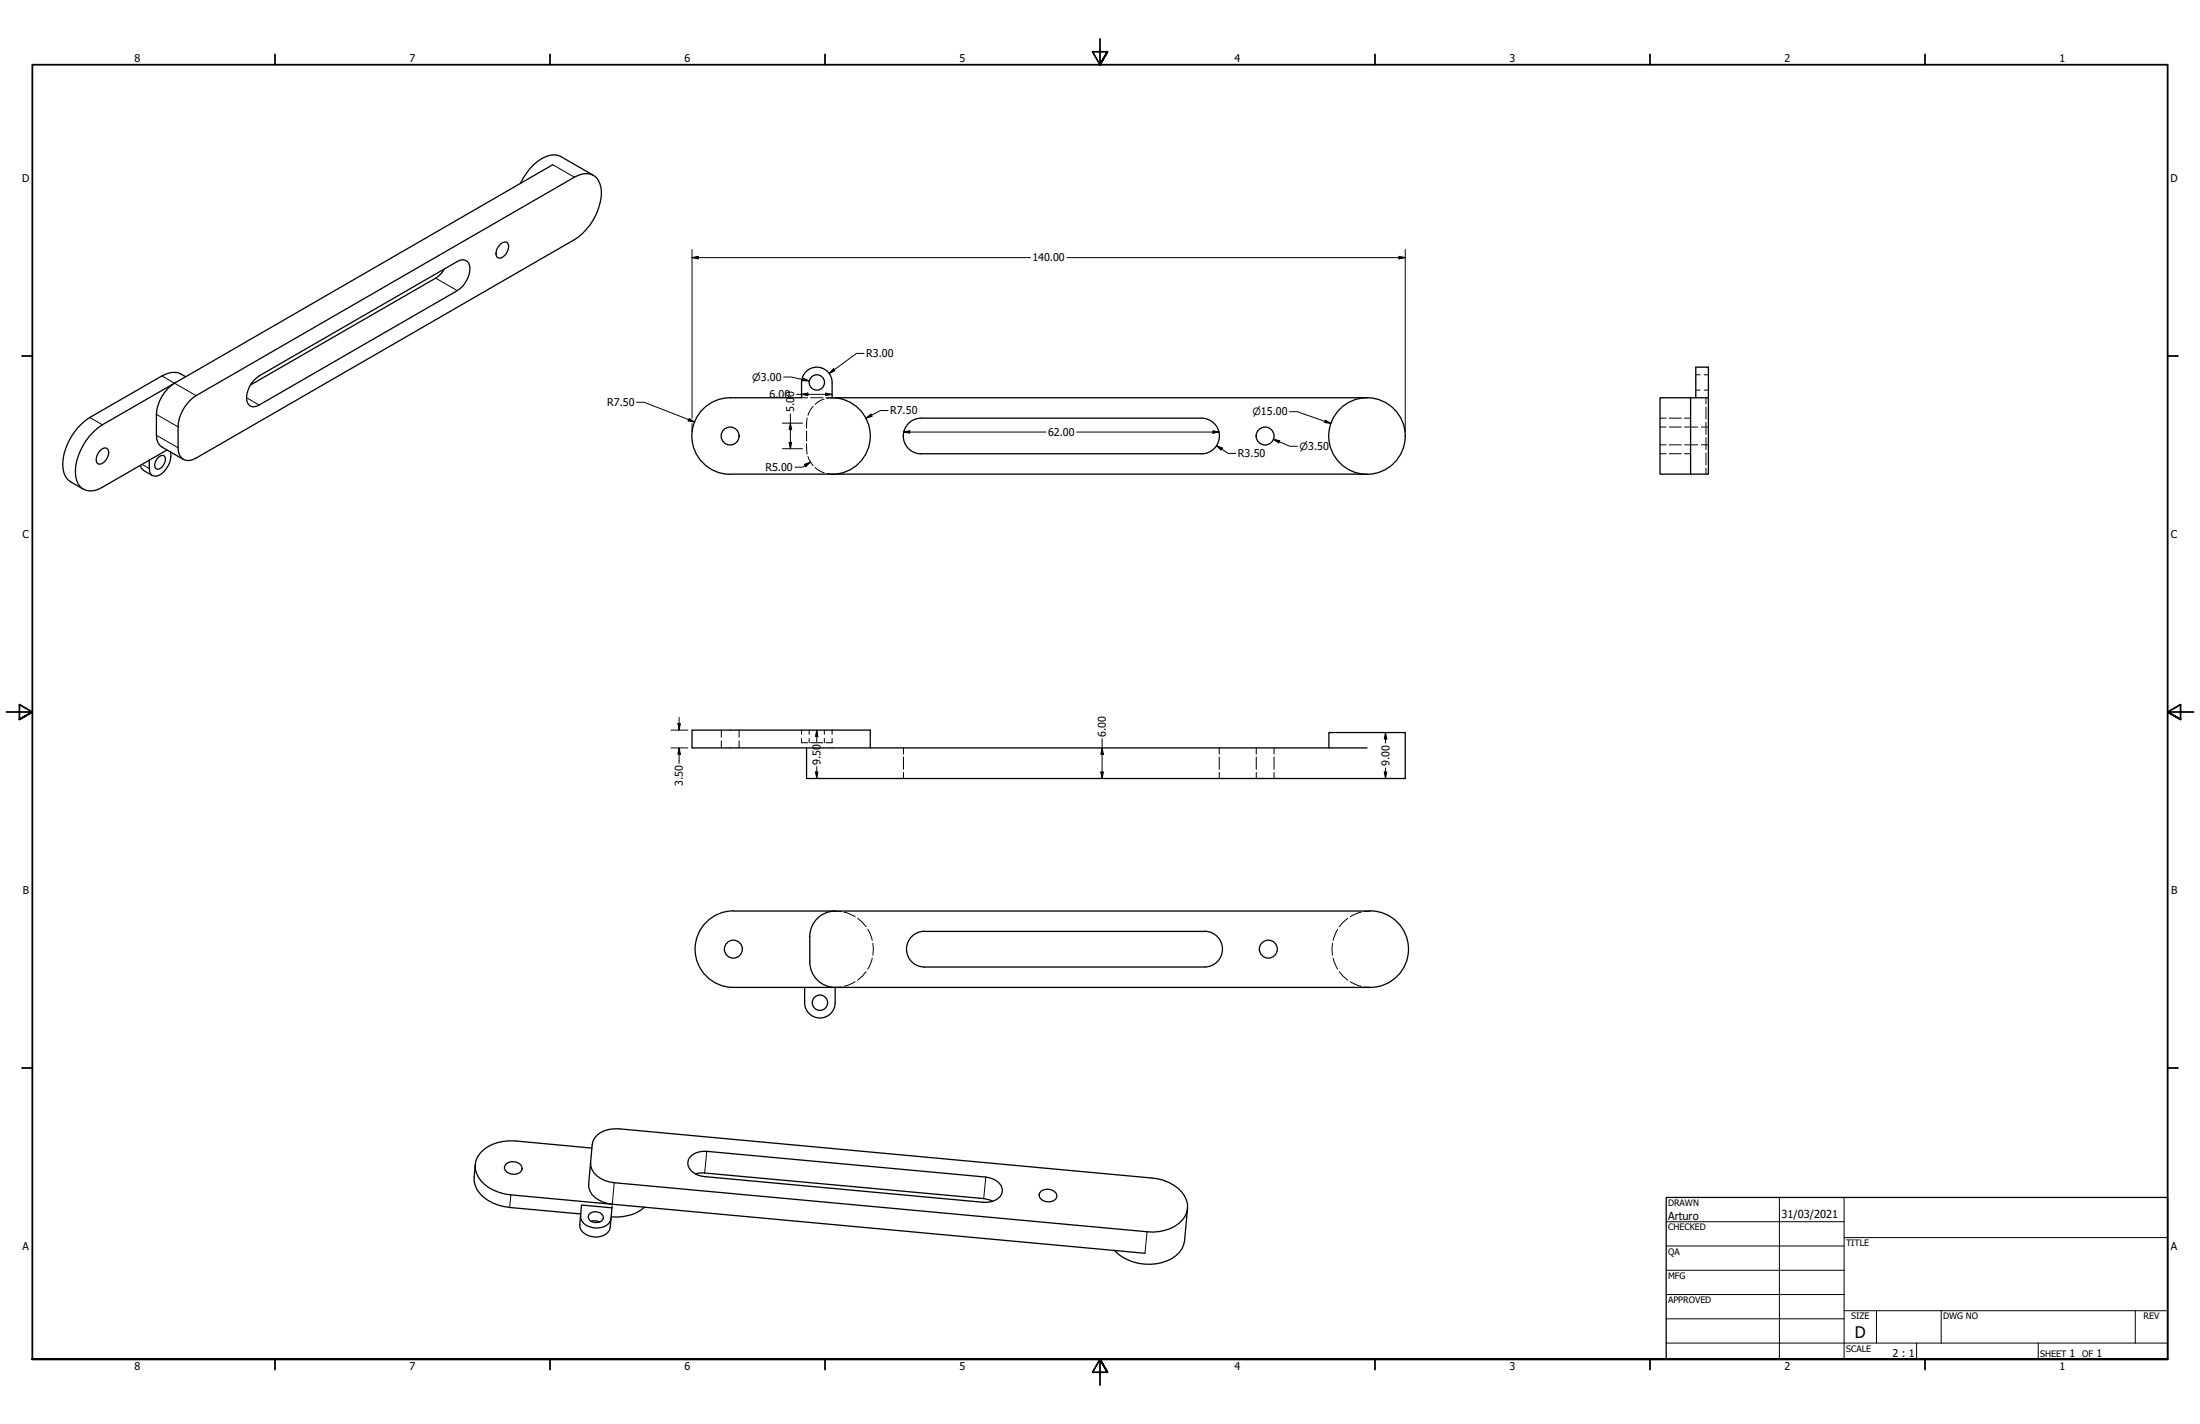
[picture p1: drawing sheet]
<svg xmlns="http://www.w3.org/2000/svg" width="864mm" height="559mm" viewBox="0 0 864 559" stroke-linecap="round" stroke-linejoin="round" font-family="sans-serif">
<!-- layer: Oculto (ANSI) -->
<g fill="none" stroke="#000" stroke-width=".39">
<path d="M314.6 156.1h2.5M318.2 156.1h4.8M319.2 159.4l-.9 1.1-1.1 2.5M323.5 156.6l-2.4 1.1-1.1 1M324.2 156.1h2.4l-2.1 .2M665.7 153.1h1.6M665.7 147.1h1.6M669 153.1h1.6M669 147.1h1.6M669.7 156.1v2.4M669.7 159.7v4.8M316.6 174.1l.3 4.1"/>
<path d="M316.6 169.1v4M316.9 164l-.3 4.1M317.2 179.1l1.1 2.5 .9 1.2M651.6 167.6h2.4M651.6 174.6h2.4M651.6 164.1h2.4M651.6 178.1h2.4M655.3 167.6h4.7M655.3 174.6h4.7M655.3 164.1h4.7M655.3 178.1h4.7M661.2 167.6h5.2"/>
<path d="M661.2 174.6h5.2M661.2 164.1h2.4M661.2 178.1h2.4M667.8 167.6h2.8M667.8 174.6h2.8M669.7 165.7v4.8M669.7 171.7v4.8M669.7 177.7v4.8M320 183.5l1.1 .9 2.4 1.1M324.5 185.9l2.1 .2M669.7 183.7v2.4M283.1 286.5v2.8"/>
<path d="M283.1 290.7v2.8M290.1 286.5v2.8M290.1 290.7v2.8M314.6 289.8v1.7h2.5M314.6 286.5v1.7M317.6 286.5v1.7M317.6 289.8v1.7M318.2 291.5h4.8M323.6 286.5v1.7M323.6 289.8v1.7M326.6 286.5v1.7M326.6 289.8v1.7h-2.4"/>
<path d="M354.6 293.5v2.4M354.6 297.1v4.8M478.6 293.5v2.4M478.6 297.1v4.8M493.1 293.5v2.4M493.1 297.1v4.8M500.1 293.5v2.4M500.1 297.1v4.8M354.6 303.1v2.4M478.6 303.1v2.4M493.1 303.1v2.4M500.1 303.1v2.4"/>
<path d="M327.9 357.5l2.3 .2M331.3 357.9l1.2 .3 3.2 1.5M534.4 357.9l-1.2 .3-3.2 1.5M537.8 357.5l-2.3 .2M336.7 360.4l3.3 3.3M340.6 364.7l1.5 3.2 .3 1.1M342.4 376l-.3 1.1-1.5 3.2M342.6 370.1v4.7M523 370.1v4.7M523.3 376l1.8 4.3M525.1 364.7l-1.8 4.3M529 360.4l-3.3 3.3"/>
<path d="M330.2 387.3l-2.3 .2M335.7 385.3l-3.2 1.5-1.2 .2M340 381.3l-3.3 3.3M525.7 381.3l3.3 3.3M530 385.3l3.2 1.5 1.2 .2M535.5 387.3l2.3 .2"/>
</g>
<!-- layer: Visible (ANSI) -->
<g fill="none" stroke="#000" stroke-width=".51">
<path d="M217 64.6l-148.5 85.8M233 68.8l-12.8-7.3a8.4 8.4 0 0 0-9.1 1.7 22.8 22.8 0 0 0-6.8 8.8M196.6 95.7a1.71 1.71 0 0 1 2.2-.7 1.71 1.71 0 0 1 .8 2.2 4.4 4.4 0 0 1-3.8 4.1 1.94 1.94 0 0 1-1-2.7l.4-1.1zM174.5 105.5a10.3 10.3 0 0 1-3.5 3.7l-72.8 41.9M68.5 150.4l-28.3 16.3a23 23 0 0 0-10.5 20.2 6 6 0 0 0 8.8 5.1l27-15.4M68.5 150.4a15.7 15.7 0 0 0-7.1 12.2v8.2a5.2 5.2 0 0 0 2.1 4.6l8.4 4.9M72.9 147.8a7.8 7.8 0 0 0-9.3-.3l-28.4 16.3a23 23 0 0 0-10.4 20.3 6.5 6.5 0 0 0 2.9 5l5 2.9M74.3 157.5l2.7-2.2 148.5-85.8a6.6 6.6 0 0 1 9.4 1.3 13.2 13.2 0 0 1 0 11.1 23 23 0 0 1-9.4 12.1l-148.5 85.8a4.3 4.3 0 0 1-5 .5 4.3 4.3 0 0 1-2.1-4.6v-8.2a15.8 15.8 0 0 1 4.4-10zM99.6 149.4l2.1-1.9 77.8-44.9a3 3 0 0 1 3.5-.3 3 3 0 0 1 1.5 3.2 10.9 10.9 0 0 1-5 8.5l-77.8 44.9a3 3 0 0 1-3.5 .4 3 3 0 0 1-1.4-3.2 11.1 11.1 0 0 1 2.8-6.7zM326.6 156.1a15 15 0 0 1 15 15 15 15 0 0 1-15 15M326.6 156.1v-6a6 6 0 0 0-6-6 6 6 0 0 0-6 6v6h-28a15 15 0 0 0-15 15 15 15 0 0 0 15 15M326.6 156.1h210"/>
<path d="M663.6 156.1h7v30h-7zM663.6 156.1h-12v30h12M665.7 156.1v-12h4.9v12M39.2 176.9a1.97 1.97 0 0 1 3.3-.2 4.9 4.9 0 0 1-3.3 5.5l-.7-.1a3.7 3.7 0 0 1 .7-5.2zM61.8 179.9a1.8 1.8 0 0 1 3-.4 4.1 4.1 0 0 1-3 4.6 1.66 1.66 0 0 1-1-2.4zM67.1 177.4a9.1 9.1 0 0 1-5.8 9.5 2.45 2.45 0 0 1-2.7-3.1v-3.2M361.6 178.1a7 7 0 0 1-7-7 7 7 0 0 1 7-7h110a7 7 0 0 1 7.1 7 7 7 0 0 1-7.1 7M361.6 178.1h110M55.1 182.6l.7 1.5 .5 .5 3.5 2M286.6 186.1h250M316.6 293.5v12h235v-18h-29.9v6M341.6 293.5v-7h-69.9v7h264.9"/>
<path d="M287.8 357.5h250M287.9 357.4a15 15 0 0 0-15 15.1 15 15 0 0 0 15 15h249.9a15 15 0 0 0 15.1-15 15 15 0 0 0-15-15.1M327.9 357.5a10 10 0 0 0-10 10v10M317.9 377.5a10 10 0 0 0 10 10v6a6 6 0 0 1-6.1 6 6 6 0 0 1-6-6M362.8 365.5h110.1M362.8 379.5h110.1M362.9 365.4a7 7 0 0 0-7 7.1 7 7 0 0 0 7 7M472.9 365.4a7 7 0 0 1 7 7.1 7 7 0 0 1-7 7M315.8 387.5v6M186.6 456.9l-.5 5a9.8 9.8 0 0 0 5.4 9.1 19.7 19.7 0 0 0 8.6 2.8l27.9 2.6M198.6 456.9a4.2 4.2 0 0 1 6.3 .9 2.8 2.8 0 0 1-3.9 3 2.85 2.85 0 0 1-2.9-3.2zM231.8 456.2a7.5 7.5 0 0 0 5.6 7l3.7 .9 209.2 19.3a15.5 15.5 0 0 0 14.8-6 8.4 8.4 0 0 0-2.6-11.1 18.6 18.6 0 0 0-10.3-4l-209.1-19.3a10.8 10.8 0 0 0-9.6 3.5l-.7 1.2-.3 1.4-1.4 15.5a7.3 7.3 0 0 0 5.5 7.1l3.7 .9"/>
<path d="M232.3 450.5l-29.9-2.8a15.7 15.7 0 0 0-14.8 6.1 8.4 8.4 0 0 0 2.6 11 18.6 18.6 0 0 0 10.3 4.1l249 22.9M270.9 454a7.6 7.6 0 0 1 6.5-2.2l109.6 10.1a6.9 6.9 0 0 1 6.4 4.5 4.7 4.7 0 0 1-4.3 5.2l-3.1 .2-109.5-10.1a7.2 7.2 0 0 1-6.4-4.4l.2-2.3zM227.9 477.1a5 5 0 0 0 4.8 4.7 5.8 5.8 0 0 0 7.1-3.6M228.3 472.9l11.9 1.1-.7 7.7a5.4 5.4 0 0 1-7.1 3.6 5 5 0 0 1-4.8-4.7zM231.7 476.1a3.4 3.4 0 0 1 5.2 1.8 3.2 3.2 0 0 1-5.4 .9 1.69 1.69 0 0 1 .2-2.7zM232 479.2a4.1 4.1 0 0 1 3.3 .4M253 473.7a16.5 16.5 0 0 1-13.1 3.8M273 460.6l3.6-.3 109.5 10 3.6 1.1M408.7 467.4a4.1 4.1 0 0 1 6.1 1.7 3.2 3.2 0 0 1-4.5 2.4 2.57 2.57 0 0 1-2.1-3.4zM466.2 474.2l-1.2 12.7a10.7 10.7 0 0 1-8.9 8.6 19.3 19.3 0 0 1-18.6-4.8"/>
<circle cx="320.6" cy="150.1" r="3"/>
<circle cx="286.6" cy="171.1" r="3.5"/>
<circle cx="496.6" cy="171.1" r="3.5"/>
<circle cx="536.6" cy="171.1" r="15"/>
<circle cx="287.9" cy="372.5" r="3.5"/>
<circle cx="497.9" cy="372.5" r="3.5"/>
<circle cx="321.8" cy="393.5" r="3"/>
</g>
<!-- layer: Visible fina (ANSI) -->
<g fill="none" stroke="#000" stroke-width=".39">
<path d="M217 64.6l8.5 4.9M171 109.2l8.5 4.8M63.6 147.5l13.4 7.8M96.8 156.1l4.9 2.8M35.2 163.8l5 2.9M61.4 162.6l8.5 4.9M61.4 170.8l8.5 4.9M55.8 182.2l2.8 1.6M277.4 451.8l-.8 8.5M200.5 468.9l-.4 4.9M241.1 464.1l-.9 9.9M387 461.9l-.9 8.4"/>
<path d="M450.3 483.4l-.8 8.4"/>
</g>
<!-- layer: Borde (ANSI) -->
<g fill="none" stroke="#000" stroke-width=".7">
<path d="M431.8 15.2v10.2l-2.9-5.1h5.8l-2.9 5.1 2.9-5.1M107.9 21.3v4.1M215.9 21.3v4.1M323.8 21.3v4.1M539.8 21.3v4.1M647.7 21.3v4.1M755.6 21.3v4.1M8.6 139.7h4.1M850.9 139.7h4.1M2.5 279.4h10.2l-5.1-2.9v5.8l5.1-2.9-5.1 2.9M861.1 279.4h-10.2l5.1-2.9v5.8l-5.1-2.9 5.1 2.9M8.6 419.1h4.1"/>
<path d="M850.9 419.1h4.1M12.7 533.4v-508h838.2v508h-838.2h838.2M107.9 533.4v4.1M215.9 533.4v4.1M323.8 533.4v4.1M434.7 538.5l-2.9-5.1 2.9 5.1h-5.8l2.9-5.1v10.2M539.8 533.4v4.1M647.7 533.4v4.1M755.6 533.4v4.1"/>
</g>
<g fill="none" stroke="#000" stroke-width=".39">
<path d="M654 479.4h69.9M698.5 469.9v63.5M723.9 469.9v63.5M654 488.9h69.9M654 498.5h69.9M723.9 485.6h127M654 508h69.9M654 517.5h69.9M723.9 514.3h127M736.6 514.3v12.7M762 514.3v12.7M838.2 514.3v12.7"/>
<path d="M654 527h196.9M752.3 527v6.4M800.1 527v6.4"/>
</g>
<path d="M654 469.9h196.9v63.5h-196.9z" fill="none" stroke="#000" stroke-width=".51"/>
<!-- layer: Cota (ANSI) -->
<g fill="none" stroke="#000" stroke-width=".39">
<path d="M271.7 97.9v66.2M551.6 97.9v71.6M271.7 101.1l2.4-.5v1zM271.7 101.1h132.8M418.8 101.1h132.8M549.1 100.6l2.5 .5-2.5 .5zM339.2 138.7h-3l-10.7 7.9M249.9 157.9h3l19.8 7.7M307.6 148h3l7.1 1.5M312.7 154.7h13.9M314.6 154.7l2.5-.5v1.1zM315.3 148.5l2.4 1-2.5-.1z"/>
<path d="M324.1 154.2l2.5 .5-2.5 .6zM327.2 144.7l.6 .8-2.3 1.1zM270.5 164.2l2.2 1.4-2.6-.4zM271.7 166.2v3.3M307.1 166.1h7.9M307.1 176.1h7.9M309.8 173.6h1l-.5 2.5zM310.3 166.1l.5 2.5h-1zM310.3 162.4v13.7M339.9 164.1l2-1.6 .4 .9zM348.6 161.1h-3l-5.7 3M354.6 169.5l2.5-.5v1z"/>
<path d="M354.6 169.5h56M422.7 169.5h55.9M476.1 169l2.5 .5-2.5 .5zM477.5 174.9l2.4 .9-.6 .9zM477.5 174.9l4.7 3h2.9M499.9 172.4l2.4 .5-.3 1zM499.9 172.4l6.4 2.7h3M506.2 161.5h3l13.3 4.7M520.3 164.8l2.2 1.4-2.6-.4zM315.7 182.2l2.4-.8-1.8 1.7zM318.1 181.4l-3.1 1.9h-3M263.4 293.5h6.6"/>
<path d="M263.4 286.5h6.6M266.1 284h1l-.5 2.5zM266.6 293.5l.5 2.5h-1zM266.6 281.5v5M266.6 293.5v6.1M320.6 286.5l.5 2.5h-1zM320.6 286.5v4.6M432.6 293.5l.5 2.5h-1zM432.6 289.9v15.6M543.9 287.5l.5 2.5h-1zM543.9 287.5v4.1M320.1 303h1l-.5 2.5z"/>
<path d="M320.6 300.9v4.6M432.1 303h1l-.5 2.5zM538.2 305.5h8.9M543.4 303h1l-.5 2.5zM543.9 301.4v4.1"/>
</g>
<g fill="#000">
<path d="M271.7 101.1l2.4-.5v1z" fill-rule="evenodd"/>
<path d="M549.1 100.6l2.5 .5-2.5 .5z" fill-rule="evenodd"/>
<path d="M315.3 148.5l2.4 1-2.5-.1z" fill-rule="evenodd"/>
<path d="M314.6 154.7l2.5-.5v1.1z" fill-rule="evenodd"/>
<path d="M324.1 154.2l2.5 .5-2.5 .6z" fill-rule="evenodd"/>
<path d="M327.2 144.7l.6 .8-2.3 1.1z" fill-rule="evenodd"/>
<path d="M270.5 164.2l2.2 1.4-2.6-.4z" fill-rule="evenodd"/>
<path d="M309.8 173.6h1l-.5 2.5z" fill-rule="evenodd"/>
<path d="M310.3 166.1l.5 2.5h-1z" fill-rule="evenodd"/>
<path d="M339.9 164.1l2-1.6 .4 .9z" fill-rule="evenodd"/>
<path d="M354.6 169.5l2.5-.5v1z" fill-rule="evenodd"/>
<path d="M476.1 169l2.5 .5-2.5 .5z" fill-rule="evenodd"/>
<path d="M477.5 174.9l2.4 .9-.6 .9z" fill-rule="evenodd"/>
<path d="M499.9 172.4l2.4 .5-.3 1z" fill-rule="evenodd"/>
<path d="M520.3 164.8l2.2 1.4-2.6-.4z" fill-rule="evenodd"/>
<path d="M315.7 182.2l2.4-.8-1.8 1.7z" fill-rule="evenodd"/>
<path d="M266.1 284h1l-.5 2.5z" fill-rule="evenodd"/>
<path d="M266.6 293.5l.5 2.5h-1z" fill-rule="evenodd"/>
<path d="M320.6 286.5l.5 2.5h-1z" fill-rule="evenodd"/>
<path d="M432.6 293.5l.5 2.5h-1z" fill-rule="evenodd"/>
<path d="M543.9 287.5l.5 2.5h-1z" fill-rule="evenodd"/>
<path d="M320.1 303h1l-.5 2.5z" fill-rule="evenodd"/>
<path d="M432.1 303h1l-.5 2.5z" fill-rule="evenodd"/>
<path d="M543.4 303h1l-.5 2.5z" fill-rule="evenodd"/>
</g>
<text font-size="6.3" x="728.1" y="524.9">D</text>
<g font-size="4.3">
<text x="654.8" y="478.6">Arturo</text>
<text x="699.3" y="478">31/03/2021</text>
</g>
<g font-size="4.2">
<text x="52.8" y="24.4">8</text>
<text x="160.8" y="24.4">7</text>
<text x="268.7" y="24.4">6</text>
<text x="376.7" y="24.4">5</text>
<text x="484.6" y="24.4">4</text>
<text x="592.6" y="24.4">3</text>
<text x="700.5" y="24.4">2</text>
<text x="808.5" y="24.4">1</text>
<text x="8.8" y="71.4">D</text>
<text x="852" y="71.4">D</text>
<text x="405.3" y="102.6">140.00</text>
<text x="340" y="140.2">R3.00</text>
<text x="311.8" y="155.8" transform="rotate(-90 311.8 155.8)">0</text>
<text x="238.4" y="159.4">R7.50</text>
<text x="302.1" y="156.3">6.00</text>
<text x="311.8" y="161.7" transform="rotate(-90 311.8 161.7)">5.0</text>
<text x="349.4" y="162.6">R7.50</text>
<text x="411.4" y="171.1">62.00</text>
<text x="486" y="179.5">R3.50</text>
<text x="300.5" y="184.8">R5.00</text>
<text x="8.9" y="211.1">C</text>
<text x="852.2" y="211.1">C</text>
<text x="434.1" y="289.1" transform="rotate(-90 434.1 289.1)">6.00</text>
<text x="322.1" y="300" transform="rotate(-90 322.1 300)">9.50</text>
<text x="545.4" y="300.5" transform="rotate(-90 545.4 300.5)">9.00</text>
<text x="268.1" y="308.5" transform="rotate(-90 268.1 308.5)">3.50</text>
<text x="9" y="350.8">B</text>
<text x="852.2" y="350.8">B</text>
<text x="8.9" y="490.5">A</text>
<text x="852.2" y="490.5">A</text>
<text x="742.9" y="532.6">2 : 1</text>
<text x="812.4" y="532.6">1</text>
<text x="823" y="532.6">1</text>
<text x="52.8" y="537.5">8</text>
<text x="160.8" y="537.5">7</text>
<text x="268.7" y="537.5">6</text>
<text x="376.7" y="537.5">5</text>
<text x="484.6" y="537.5">4</text>
<text x="592.6" y="537.5">3</text>
<text x="700.5" y="537.5">2</text>
<text x="808.5" y="537.5">1</text>
</g>
<g font-size="3.9">
<text x="295.3" y="149.4">⌀3.00</text>
<text x="491.6" y="163">⌀15.00</text>
<text x="510.2" y="176.6">⌀3.50</text>
</g>
<g font-size="3.5">
<text x="654.8" y="473.2">DRAWN</text>
<text x="654.8" y="482.8">CHECKED</text>
<text x="724.7" y="488.9">TITLE</text>
<text x="654.8" y="492.3">QA</text>
<text x="654.8" y="501.8">MFG</text>
<text x="654.8" y="511.4">APPROVED</text>
<text x="726.7" y="517.7">SIZE</text>
<text x="762.8" y="517.7">DWG NO</text>
<text x="841.4" y="517.7">REV</text>
<text x="724.7" y="530.4">SCALE</text>
<text x="800.9" y="532.6">SHEET</text>
<text x="817.4" y="532.6">OF</text>
</g>
</svg>
